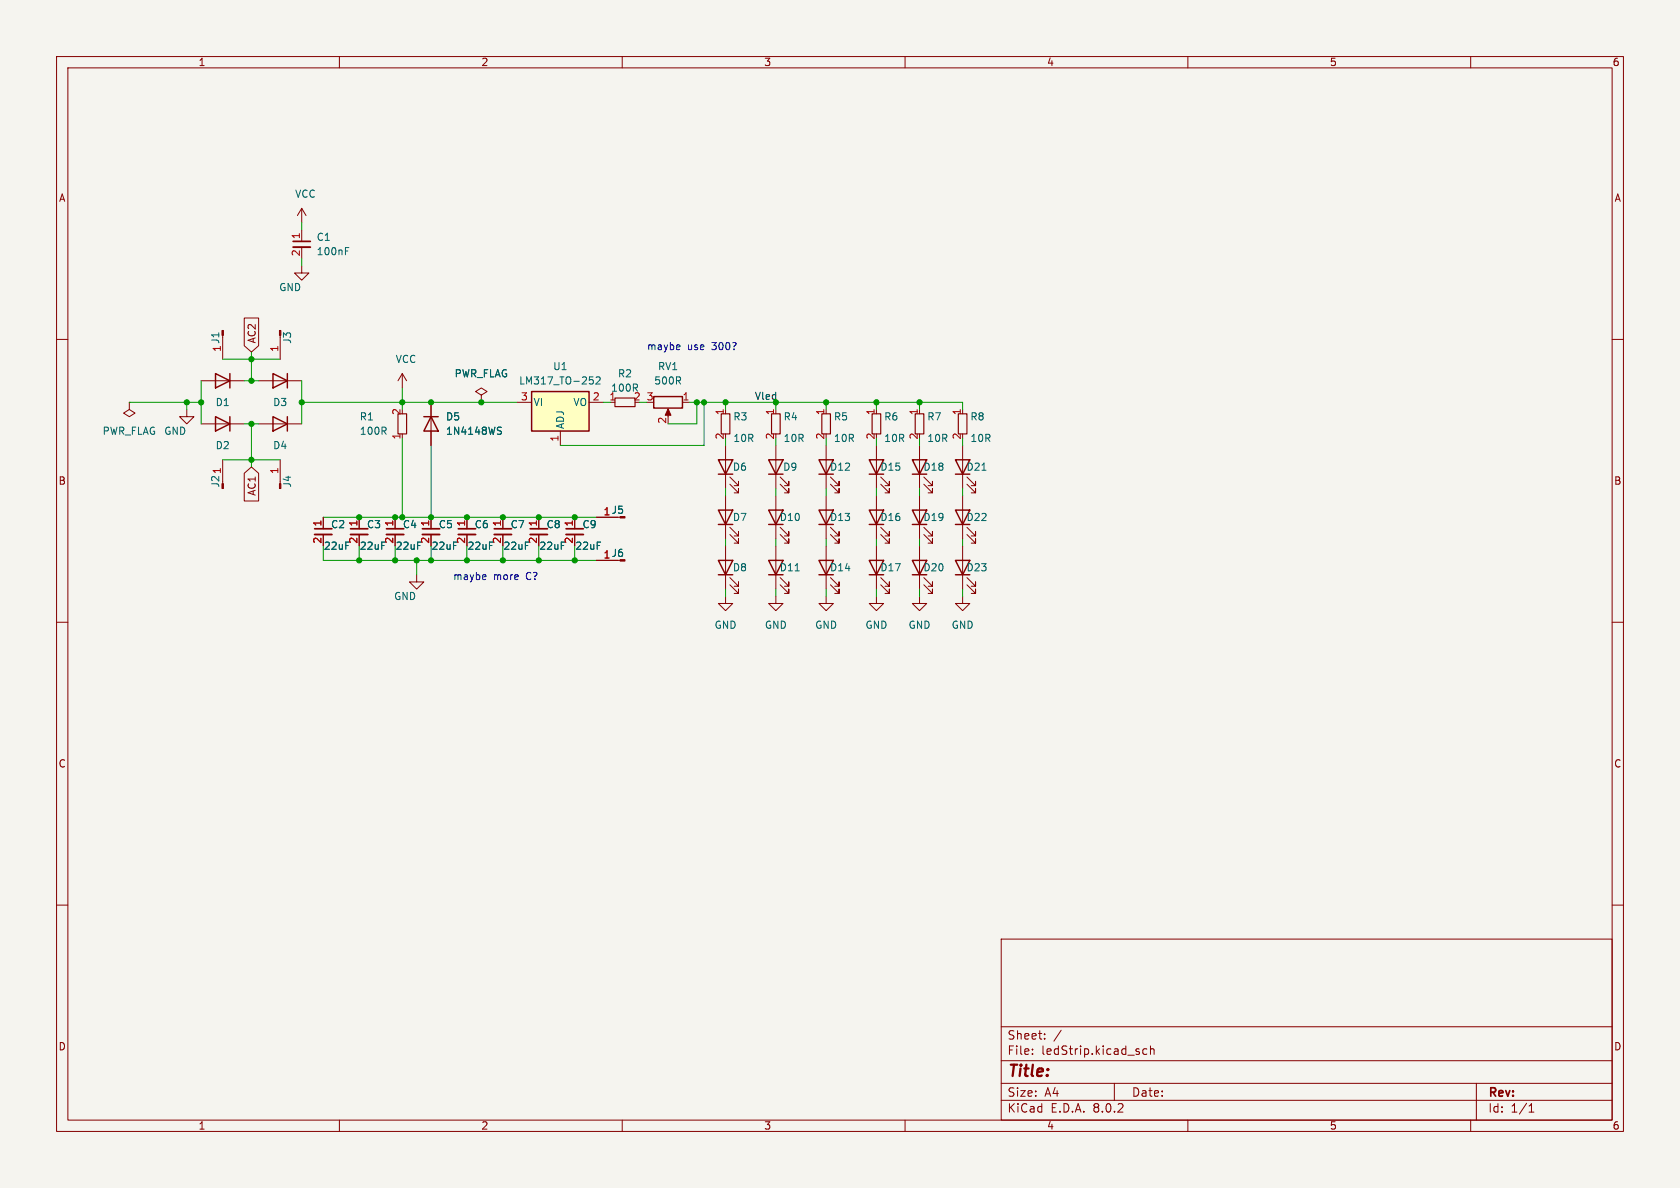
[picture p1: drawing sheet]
<svg xmlns="http://www.w3.org/2000/svg" width="297mm" height="210mm" viewBox="0 0 297 210" stroke-linecap="round" stroke-linejoin="round" font-family="sans-serif">
<path d="M0 0h297v210h-297z" fill="#f5f4ef" stroke="#f5f4ef" stroke-width=".18"/>
<g fill="none" stroke="#840000" stroke-width=".18">
<path d="M10 10h277v190h-277zM12 12h273v186h-273zM60 10v2M110 10v2M160 10v2M210 10v2M260 10v2M10 60h2M285 60h2M76.2 71.1v7.6M146 78.7v7.7M95.2 91.4v2.1"/>
<path d="M95.2 94.5v2M101.6 91.4v2.1M101.6 94.5v2M105.4 99.1h3.8M146.8 85.6l1.5 1.5v-.7v.7h-.7M146.8 84.3l1.5 1.6v-.8v.8h-.7M10 110h2M73.7 101.6v1.3h1.2l-1.2 1.2-1.3-1.2h1.3M285 110h2M10 160h2M285 160h2M177 166h108v32h-108z"/>
<path d="M60 198v2M110 198v2M160 198v2M177 194.5h108M177 191.5h108M177 187.5h108M177 181.5h108M182.5 186.3v.1M182.5 185.5v.1M184.7 183.6v.1M184.7 182.8v.1M187.6 182.1l-1.3 2"/>
<path d="M197 191.5v3M202.7 185.5l-.4-.1-.3 .3v.4l.2 .2h.5M203.4 185.5l.2-.1 .4 .1v.9M203.4 184.9v1.5M210 198v2M260 198v2M261 191.5v6.5M270.3 196.6h.9M270.3 195.5l.4-.4v1.5"/>
</g>
<path d="M74.9 73.7h2.6M76.2 73.7l1.3 2.5h-2.6zM144.8 81.3h2.5l-1.3 2.5zM144.8 83.8h2.5" fill="none" stroke="#840000" stroke-width=".25"/>
<path d="M109.6 98.9h.9v.3h-.9z" fill="#840000" stroke="#840000" stroke-width=".18"/>
<path d="M93.7 94.5h3.1M100.1 94.5h3" fill="none" stroke="#840000" stroke-width=".33"/>
<path d="M93.7 93.5h3.1M100.1 93.5h3" fill="none" stroke="#840000" stroke-width=".3"/>
<path d="M88.2 76.1l.3 .1 .1 .3-.2 .3h-.3M88.2 75.5l.4 .1" fill="none" stroke="#006464" stroke-width=".18"/>
<path d="M145.3 73.2h1.5v3.5h-1.5zM154.2 73.2h1.5v3.5h-1.5z" fill="none" stroke="#840000" stroke-width=".2"/>
<path d="M94 69.2h10.1v7h-10.1z" fill="#ffffc2"/>
<g fill="none" stroke="#840000" stroke-width=".25">
<path d="M38.1 66l2.5 1.3-2.5 1.3zM38.1 73.7l2.5 1.2-2.5 1.3zM40.6 66v2.6M40.6 73.7v2.5M48.3 66l2.5 1.3-2.5 1.3zM48.3 73.7l2.5 1.2-2.5 1.3zM50.8 66v2.6M50.8 73.7v2.5M94 69.2h10.1v7h-10.1zM115.6 70.1h5v2h-5zM127 90.2h2.5l-1.2 2.5zM127 81.3h2.5l-1.2 2.5z"/>
<path d="M127 99.1h2.5l-1.2 2.5zM127 92.7h2.5M127 83.8h2.5M135.9 81.3h2.5l-1.2 2.5zM135.9 90.2h2.5l-1.2 2.5zM135.9 99.1h2.5l-1.2 2.5zM135.9 92.7h2.5M135.9 83.8h2.5M144.8 90.2h2.5l-1.3 2.5zM144.8 99.1h2.5l-1.3 2.5zM144.8 92.7h2.5M153.7 90.2h2.5l-1.3 2.5z"/>
<path d="M153.7 81.3h2.5l-1.3 2.5zM153.7 99.1h2.5l-1.3 2.5zM153.7 92.7h2.5M153.7 83.8h2.5M161.3 81.3h2.5l-1.2 2.5zM161.3 90.2h2.5l-1.2 2.5zM161.3 99.1h2.5l-1.2 2.5zM161.3 92.7h2.5M161.3 83.8h2.5M168.9 90.2h2.5l-1.2 2.5zM168.9 81.3h2.5l-1.2 2.5zM168.9 99.1h2.5l-1.2 2.5z"/>
<path d="M168.9 92.7h2.5M168.9 83.8h2.5M127 101.6h2.5M135.9 101.6h2.5M144.8 101.6h2.5M153.7 101.6h2.5M161.3 101.6h2.5M168.9 101.6h2.5"/>
</g>
<g fill="none" stroke="#840000" stroke-width=".18">
<path d="M53.3 36.8l-.7 1.3M53.3 36.8v2.6M53.3 36.8l.8 1.3M39.4 59.7v3.8M43.2 56.2h2.5v4.9l-1.3 1.1-1.2-1.1zM49.5 59.3v4.2M53.3 47v1.3h1.3l-1.3 1.2-1.2-1.2h1.2M53.3 40.6v2.1M53.3 43.7v2M22.9 71.1v1.3l1 .6-1 .7-1.1-.7 1.1-.6M22.9 71.1h.1M33 72.4v1.3h1.3l-1.3 1.2-1.3-1.2h1.3"/>
<path d="M35.6 67.3h7.6M35.6 74.9h7.6M45.7 67.3h7.6M45.7 74.9h7.6M71.1 66l-.7 1.3M71.1 66v2.6M71.1 66l.8 1.3M76.2 71.1v2.6M76.2 76.2v2.5M85.1 69.9l1-.7-1-.6-1 .6 1 .7v1.2M85.1 71.1h.1M91.4 71.1h2.6"/>
<path d="M99.1 76.2v2.5M104.1 71.1h2.6M118.1 72.6v1.1M120.6 71.1h1.3M128.3 78.7v7.7M137.2 78.7v7.7M154.9 78.7v7.7M162.6 78.7v7.7M170.2 78.7v7.7M39.4 81.3v3.8M43.2 83.7l1.2-1.1 1.3 1.1v4.9h-2.5zM49.5 81.3v4.2"/>
<path d="M57.1 91.4v2.1M57.1 94.5v2M63.5 91.4v2.1M63.5 94.5v2M69.8 91.4v2.1M69.8 94.5v2M76.2 91.4v2.1M76.2 94.5v2M82.5 91.4v2.1M82.5 94.5v2M88.9 91.4v2.1M88.9 94.5v2"/>
<path d="M95.2 91.4v2.1M95.2 94.5v2M101.6 91.4v2.1M101.6 94.5v2M105.4 91.4h3.8M105.4 99.1h3.8M128.3 87.6v7.7M128.3 96.5v7.6M129 94.5l1.6 1.5v-.7v.7h-.8M129 93.2l1.6 1.5v-.7v.7h-.8M129 85.6l1.6 1.5v-.7v.7h-.8M129 84.3l1.6 1.6v-.8v.8h-.8"/>
<path d="M137.2 87.6v7.7M137.2 96.5v7.6M137.9 85.6l1.5 1.5v-.7v.7h-.7M137.9 84.3l1.5 1.6v-.8v.8h-.7M137.9 94.5l1.5 1.5v-.7v.7h-.7M137.9 93.2l1.5 1.5v-.7v.7h-.7M146 87.6v7.7M146 96.5v7.6M146.8 94.5l1.5 1.5v-.7v.7h-.7M146.8 93.2l1.5 1.5v-.7v.7h-.7M154.9 87.6v7.7M154.9 96.5v7.6"/>
<path d="M155.7 94.5l1.5 1.5v-.7v.7h-.7M155.7 93.2l1.5 1.5v-.7v.7h-.7M155.7 85.6l1.5 1.5v-.7v.7h-.7M155.7 84.3l1.5 1.6v-.8v.8h-.7M162.6 87.6v7.7M162.6 96.5v7.6M163.3 85.6l1.5 1.5v-.7v.7h-.7M163.3 84.3l1.5 1.6v-.8v.8h-.7M163.3 94.5l1.5 1.5v-.7v.7h-.7M163.3 93.2l1.5 1.5v-.7v.7h-.7M170.2 87.6v7.7M170.2 96.5v7.6"/>
<path d="M170.9 94.5l1.6 1.5v-.7v.7h-.8M170.9 93.2l1.6 1.5v-.7v.7h-.8M170.9 85.6l1.6 1.5v-.7v.7h-.8M170.9 84.3l1.6 1.6v-.8v.8h-.8M128.3 105.4v1.3h1.2l-1.2 1.3-1.3-1.3h1.3M129 103.4l1.6 1.5v-.8v.8h-.8M129 102.1l1.6 1.5v-.7v.7h-.8M137.2 105.4v1.3h1.2l-1.2 1.3-1.3-1.3h1.3M137.9 103.4l1.5 1.5v-.8v.8h-.7M137.9 102.1l1.5 1.5v-.7v.7h-.7M146 105.4v1.3h1.3l-1.3 1.3-1.2-1.3h1.2M146.8 103.4l1.5 1.5v-.8v.8h-.7"/>
<path d="M146.8 102.1l1.5 1.5v-.7v.7h-.7M154.9 105.4v1.3h1.3l-1.3 1.3-1.2-1.3h1.2M155.7 103.4l1.5 1.5v-.8v.8h-.7M155.7 102.1l1.5 1.5v-.7v.7h-.7M162.6 105.4v1.3h1.2l-1.2 1.3-1.3-1.3h1.3M163.3 103.4l1.5 1.5v-.8v.8h-.7M163.3 102.1l1.5 1.5v-.7v.7h-.7M170.2 105.4v1.3h1.2l-1.2 1.3-1.3-1.3h1.3M170.9 103.4l1.6 1.5v-.8v.8h-.8M170.9 102.1l1.6 1.5v-.7v.7h-.8"/>
</g>
<path d="M61.1 44.4h.4M61.1 43.8h.6M88.2 76.1l.3 .1 .1 .3-.2 .3h-.3M88.2 75.5l.4 .1M104.2 66.6h.6M104.4 67.1h.3l.2 .2-.1 .5-.4 .1M105.4 66.7l.5-.1 .2 .4-.8 .9h.8M173.6 83.1h.7M140.6 100.9h.7" fill="none" stroke="#006464" stroke-width=".18"/>
<path d="M51.8 43.7h3.1M55.6 94.5h3.1M62 94.5h3M68.3 94.5h3.1M74.7 94.5h3M81 94.5h3.1M87.4 94.5h3" fill="none" stroke="#840000" stroke-width=".33"/>
<path d="M51.8 42.7h3.1M55.6 93.5h3.1M62 93.5h3M68.3 93.5h3.1M74.7 93.5h3M81 93.5h3.1M87.4 93.5h3" fill="none" stroke="#840000" stroke-width=".3"/>
<path d="M70.4 73.2h1.5v3.5h-1.5zM108.7 70.4h3.6v1.5h-3.6zM127.5 73.2h1.5v3.5h-1.5zM136.4 73.2h1.5v3.5h-1.5zM161.8 73.2h1.5v3.5h-1.5zM169.4 73.2h1.5v3.5h-1.5z" fill="none" stroke="#840000" stroke-width=".2"/>
<g fill="#840000" stroke="#840000" stroke-width=".18">
<path d="M118.1 72.3l.5 1.1h-1z"/>
<path d="M109.6 91.3h.9v.3h-.9z"/>
<path d="M39.2 58.4h.3v.9h-.3z"/>
<path d="M49.4 58.4h.3v.9h-.3z"/>
<path d="M49.4 85.5h.3v.9h-.3z"/>
</g>
<path d="M120.1 61l.1 .3-.6 .1M85.9 101.7v.2l-.6 .1" fill="none" stroke="#0000c2" stroke-width=".18"/>
<g fill="none" stroke="#009600" stroke-width=".18">
<path d="M53.3 39.4v1.2M53.3 45.7v1.3M22.9 71.1h12.7M33 71.1v1.3M35.6 67.3v7.6M39.4 63.5h10.1M43.2 74.9h2.5M43.2 67.3h2.5M44.4 62.2v5.1M44.4 74.9v7.7M53.3 71.1h38.1M53.3 67.3v7.6"/>
<path d="M71.1 68.6v3.8M71.1 77.5v13.9M76.2 78.7v12.7M106.7 71.1h1.2M113 71.1h1.3M121.9 71.1h48.3v1.3M123.2 71.1v3.8h-5.1M124.5 71.1v7.6h-25.4M128.3 71.1v1.3M128.3 77.5v1.2M137.2 71.1v1.3M137.2 77.5v1.2"/>
<path d="M146 71.1v1.3M146 77.5v1.2M154.9 71.1v1.3M154.9 77.5v1.2M162.6 71.1v1.3M162.6 77.5v1.2M170.2 77.5v1.2M39.4 81.3h10.1M57.1 96.5v2.6h48.3M57.1 91.4h48.3M63.5 96.5v2.6M69.8 96.5v2.6"/>
<path d="M73.7 99.1v2.5M76.2 96.5v2.6M82.5 96.5v2.6M88.9 96.5v2.6M95.2 96.5v2.6M101.6 96.5v2.6M128.3 86.4v1.2M128.3 95.3v1.2M137.2 86.4v1.2M137.2 95.3v1.2M146 86.4v1.2M146 95.3v1.2"/>
<path d="M154.9 86.4v1.2M154.9 95.3v1.2M162.6 86.4v1.2M162.6 95.3v1.2M170.2 86.4v1.2M170.2 95.3v1.2M128.3 104.1v1.3M137.2 104.1v1.3M146 104.1v1.3M154.9 104.1v1.3M162.6 104.1v1.3M170.2 104.1v1.3"/>
</g>
<g fill="#009600" stroke="#009600" stroke-width=".18">
<circle cx="76.2" cy="71.1" r=".46"/>
<circle cx="82.5" cy="91.4" r=".46"/>
<circle cx="85.1" cy="71.1" r=".46"/>
<circle cx="76.2" cy="91.4" r=".46"/>
<circle cx="63.5" cy="91.4" r=".46"/>
<circle cx="71.1" cy="91.4" r=".46"/>
<circle cx="69.8" cy="91.4" r=".46"/>
<circle cx="63.5" cy="99.1" r=".46"/>
<circle cx="76.2" cy="99.1" r=".46"/>
<circle cx="71.1" cy="71.1" r=".46"/>
<circle cx="69.8" cy="99.1" r=".46"/>
<circle cx="73.7" cy="99.1" r=".46"/>
<circle cx="146" cy="71.1" r=".46"/>
<circle cx="137.2" cy="71.1" r=".46"/>
<circle cx="162.6" cy="71.1" r=".46"/>
<circle cx="154.9" cy="71.1" r=".46"/>
<circle cx="101.6" cy="99.1" r=".46"/>
<circle cx="101.6" cy="91.4" r=".46"/>
<circle cx="82.5" cy="99.1" r=".46"/>
<circle cx="88.9" cy="99.1" r=".46"/>
<circle cx="123.2" cy="71.1" r=".46"/>
<circle cx="124.5" cy="71.1" r=".46"/>
<circle cx="95.2" cy="99.1" r=".46"/>
<circle cx="95.2" cy="91.4" r=".46"/>
<circle cx="88.9" cy="91.4" r=".46"/>
<circle cx="44.4" cy="67.3" r=".46"/>
<circle cx="35.6" cy="71.1" r=".46"/>
<circle cx="44.4" cy="63.5" r=".46"/>
<circle cx="53.3" cy="71.1" r=".46"/>
<circle cx="44.4" cy="74.9" r=".46"/>
<circle cx="33" cy="71.1" r=".46"/>
<circle cx="44.4" cy="81.3" r=".46"/>
<circle cx="128.3" cy="71.1" r=".46"/>
</g>
<text font-size="2.8" fill="#840000" x="178" y="190.9">Title:</text>
<g font-size="2.1" fill="#840000">
<text x="178" y="184">Sheet:</text>
<text x="178" y="186.7">File:</text>
<text x="184.1" y="186.7">ledStrip.kicad_sch</text>
<text x="178" y="196.9">KiCad</text>
<text x="178" y="194.1">Size:</text>
<text x="184.7" y="194.1">A4</text>
<text x="185.7" y="196.9">E.D.A.</text>
<text x="193.3" y="196.9">8.0.2</text>
<text x="200" y="194.1">Date:</text>
<text x="263" y="194.3">Rev:</text>
<text x="263" y="196.9">Id:</text>
<text x="267.1" y="196.9">1/1</text>
</g>
<g font-size="1.8" fill="#840000">
<text x="35" y="11.9">1</text>
<text x="85" y="11.9">2</text>
<text x="135" y="11.9">3</text>
<text x="185" y="11.9">4</text>
<text x="235" y="11.9">5</text>
<text x="285" y="11.9">6</text>
<text x="10.3" y="35.9">A</text>
<text x="285.3" y="35.9">A</text>
<text x="45.4" y="60.8" transform="rotate(-90 45.4 60.8)">AC2</text>
<text x="10.3" y="85.9">B</text>
<text x="45.4" y="87.8" transform="rotate(-90 45.4 87.8)">AC1</text>
<text x="285.3" y="85.9">B</text>
<text x="10.3" y="135.9">C</text>
<text x="285.3" y="135.9">C</text>
<text x="10.3" y="185.9">D</text>
<text x="285.3" y="185.9">D</text>
<text x="35" y="199.9">1</text>
<text x="85" y="199.9">2</text>
<text x="135" y="199.9">3</text>
<text x="185" y="199.9">4</text>
<text x="235" y="199.9">5</text>
<text x="285" y="199.9">6</text>
</g>
<g font-size="1.8" fill="#006464">
<text x="52.1" y="35.2">VCC</text>
<text x="55.9" y="42.8">C1</text>
<text x="55.9" y="45.3">100nF</text>
<text x="49.3" y="51.7">GND</text>
<text x="39.1" y="62.3" transform="rotate(-90 39.1 62.3)">1 J1</text>
<text x="51.7" y="60.9" transform="rotate(-90 51.7 60.9)">J3</text>
<text x="69.9" y="64.4">VCC</text>
<text x="97.7" y="65.6">U1</text>
<text x="116.2" y="65.6">RV1</text>
<text x="38" y="72">D1</text>
<text x="48.2" y="72">D3</text>
<text x="80.3" y="66.9">PWR_FLAG</text>
<text x="91.7" y="68.2">LM317_TO-252</text>
<text x="94.2" y="72">VI</text>
<text x="101.3" y="72">VO</text>
<text x="107.9" y="69.4">100R</text>
<text x="109.1" y="66.9">R2</text>
<text x="115.6" y="68.2">500R</text>
<text x="18" y="77.1">PWR_FLAG GND</text>
<text x="63.5" y="74.5">R1</text>
<text x="63.5" y="77.1">100R</text>
<text x="78.7" y="74.5">D5</text>
<text x="78.7" y="77.1">1N4148WS</text>
<text x="99.9" y="75.9" transform="rotate(-90 99.9 75.9)">ADJ</text>
<text x="129.5" y="74.5">R3</text>
<text x="138.4" y="74.5">R4</text>
<text x="147.3" y="74.5">R5</text>
<text x="156.2" y="74.5">R6</text>
<text x="163.8" y="74.5">R7</text>
<text x="171.5" y="74.5">R8</text>
<text x="38" y="79.6">D2</text>
<text x="39.1" y="83.9" transform="rotate(-90 39.1 83.9)">1</text>
<text x="48.2" y="79.6">D4</text>
<text x="129.5" y="83.4">D6</text>
<text x="129.5" y="78.3">10R</text>
<text x="138.4" y="83.4">D9</text>
<text x="138.4" y="78.3">10R</text>
<text x="146.6" y="83.4">D12</text>
<text x="147.3" y="78.3">10R</text>
<text x="155.5" y="83.4">D15</text>
<text x="156.2" y="78.3">10R</text>
<text x="163.2" y="83.4">D18</text>
<text x="163.8" y="78.3">10R</text>
<text x="170.8" y="83.4">D21</text>
<text x="171.5" y="78.3">10R</text>
<text x="39" y="86.3" transform="rotate(-90 39 86.3)">J2</text>
<text x="51.7" y="86.3" transform="rotate(-90 51.7 86.3)">J4</text>
<text x="58.4" y="93.6">C2</text>
<text x="64.8" y="93.6">C3</text>
<text x="71.1" y="93.6">C4</text>
<text x="77.5" y="93.6">C5</text>
<text x="83.8" y="93.6">C6</text>
<text x="90.2" y="93.6">C7</text>
<text x="96.5" y="93.6">C8</text>
<text x="102.9" y="93.6">C9</text>
<text x="129.5" y="92.3">D7</text>
<text x="137.8" y="92.3">D10</text>
<text x="146.6" y="92.3">D13</text>
<text x="155.5" y="92.3">D16</text>
<text x="163.2" y="92.3">D19</text>
<text x="170.8" y="92.3">D22</text>
<text x="57.2" y="97.4">22uF</text>
<text x="63.5" y="97.4">22uF</text>
<text x="69.9" y="97.4">22uF</text>
<text x="76.2" y="97.4">22uF</text>
<text x="82.6" y="97.4">22uF</text>
<text x="88.9" y="97.4">22uF</text>
<text x="95.3" y="97.4">22uF</text>
<text x="101.6" y="97.4">22uF</text>
<text x="129.5" y="101.2">D8</text>
<text x="137.8" y="101.2">D11</text>
<text x="146.6" y="101.2">D14</text>
<text x="155.5" y="101.2">D17</text>
<text x="163.2" y="101.2">D20</text>
<text x="170.8" y="101.2">D23</text>
<text x="69.6" y="106.3">GND</text>
<text x="126.2" y="111.4">GND</text>
<text x="135.1" y="111.4">GND</text>
<text x="144" y="111.4">GND</text>
<text x="152.9" y="111.4">GND</text>
<text x="160.5" y="111.4">GND</text>
<text x="168.1" y="111.4">GND</text>
</g>
<g font-size="1.8" fill="#a90000">
<text x="53.1" y="45.4" transform="rotate(-90 53.1 45.4)">2</text>
<text x="53.1" y="42.4" transform="rotate(-90 53.1 42.4)">1</text>
<text x="49.3" y="62.3" transform="rotate(-90 49.3 62.3)">1</text>
<text x="92" y="70.9">3</text>
<text x="104.7" y="70.9">2</text>
<text x="107.6" y="70.9">1</text>
<text x="111.9" y="70.9">2</text>
<text x="114.2" y="70.9">3</text>
<text x="120.6" y="70.9">1</text>
<text x="70.9" y="77.8" transform="rotate(-90 70.9 77.8)">1</text>
<text x="70.9" y="73.5" transform="rotate(-90 70.9 73.5)">2</text>
<text x="117.9" y="75" transform="rotate(-90 117.9 75)">2</text>
<text x="128" y="77.8" transform="rotate(-90 128 77.8)">2</text>
<text x="128" y="73.5" transform="rotate(-90 128 73.5)">1</text>
<text x="136.9" y="77.8" transform="rotate(-90 136.9 77.8)">2</text>
<text x="136.9" y="73.5" transform="rotate(-90 136.9 73.5)">1</text>
<text x="145.8" y="77.8" transform="rotate(-90 145.8 77.8)">2</text>
<text x="145.8" y="73.5" transform="rotate(-90 145.8 73.5)">1</text>
<text x="154.7" y="77.8" transform="rotate(-90 154.7 77.8)">2</text>
<text x="154.7" y="73.5" transform="rotate(-90 154.7 73.5)">1</text>
<text x="162.3" y="77.8" transform="rotate(-90 162.3 77.8)">2</text>
<text x="162.3" y="73.5" transform="rotate(-90 162.3 73.5)">1</text>
<text x="169.9" y="77.8" transform="rotate(-90 169.9 77.8)">2</text>
<text x="169.9" y="73.5" transform="rotate(-90 169.9 73.5)">1</text>
<text x="49.3" y="83.9" transform="rotate(-90 49.3 83.9)">1</text>
<text x="98.8" y="78.2" transform="rotate(-90 98.8 78.2)">1</text>
<text x="56.9" y="93.2" transform="rotate(-90 56.9 93.2)">1</text>
<text x="63.2" y="93.2" transform="rotate(-90 63.2 93.2)">1</text>
<text x="69.6" y="93.2" transform="rotate(-90 69.6 93.2)">1</text>
<text x="75.9" y="93.2" transform="rotate(-90 75.9 93.2)">1</text>
<text x="82.3" y="93.2" transform="rotate(-90 82.3 93.2)">1</text>
<text x="88.6" y="93.2" transform="rotate(-90 88.6 93.2)">1</text>
<text x="95" y="93.2" transform="rotate(-90 95 93.2)">1</text>
<text x="101.3" y="93.2" transform="rotate(-90 101.3 93.2)">1</text>
<text x="106.6" y="91.2">1 J5</text>
<text x="56.9" y="96.2" transform="rotate(-90 56.9 96.2)">2</text>
<text x="63.2" y="96.2" transform="rotate(-90 63.2 96.2)">2</text>
<text x="69.6" y="96.2" transform="rotate(-90 69.6 96.2)">2</text>
<text x="75.9" y="96.2" transform="rotate(-90 75.9 96.2)">2</text>
<text x="82.3" y="96.2" transform="rotate(-90 82.3 96.2)">2</text>
<text x="88.6" y="96.2" transform="rotate(-90 88.6 96.2)">2</text>
<text x="95" y="96.2" transform="rotate(-90 95 96.2)">2</text>
<text x="101.3" y="96.2" transform="rotate(-90 101.3 96.2)">2</text>
<text x="106.6" y="98.8">1 J6</text>
</g>
<g font-size="1.8" fill="#0000c2">
<text x="114.3" y="62">maybe</text>
<text x="121.5" y="62">use</text>
<text x="126" y="62">300?</text>
<text x="80" y="102.6">maybe</text>
<text x="87.2" y="102.6">more</text>
<text x="93.1" y="102.6">C?</text>
</g>
<text font-size="1.8" fill="#0f0f0f" x="133.3" y="70.8">Vled</text>
</svg>
